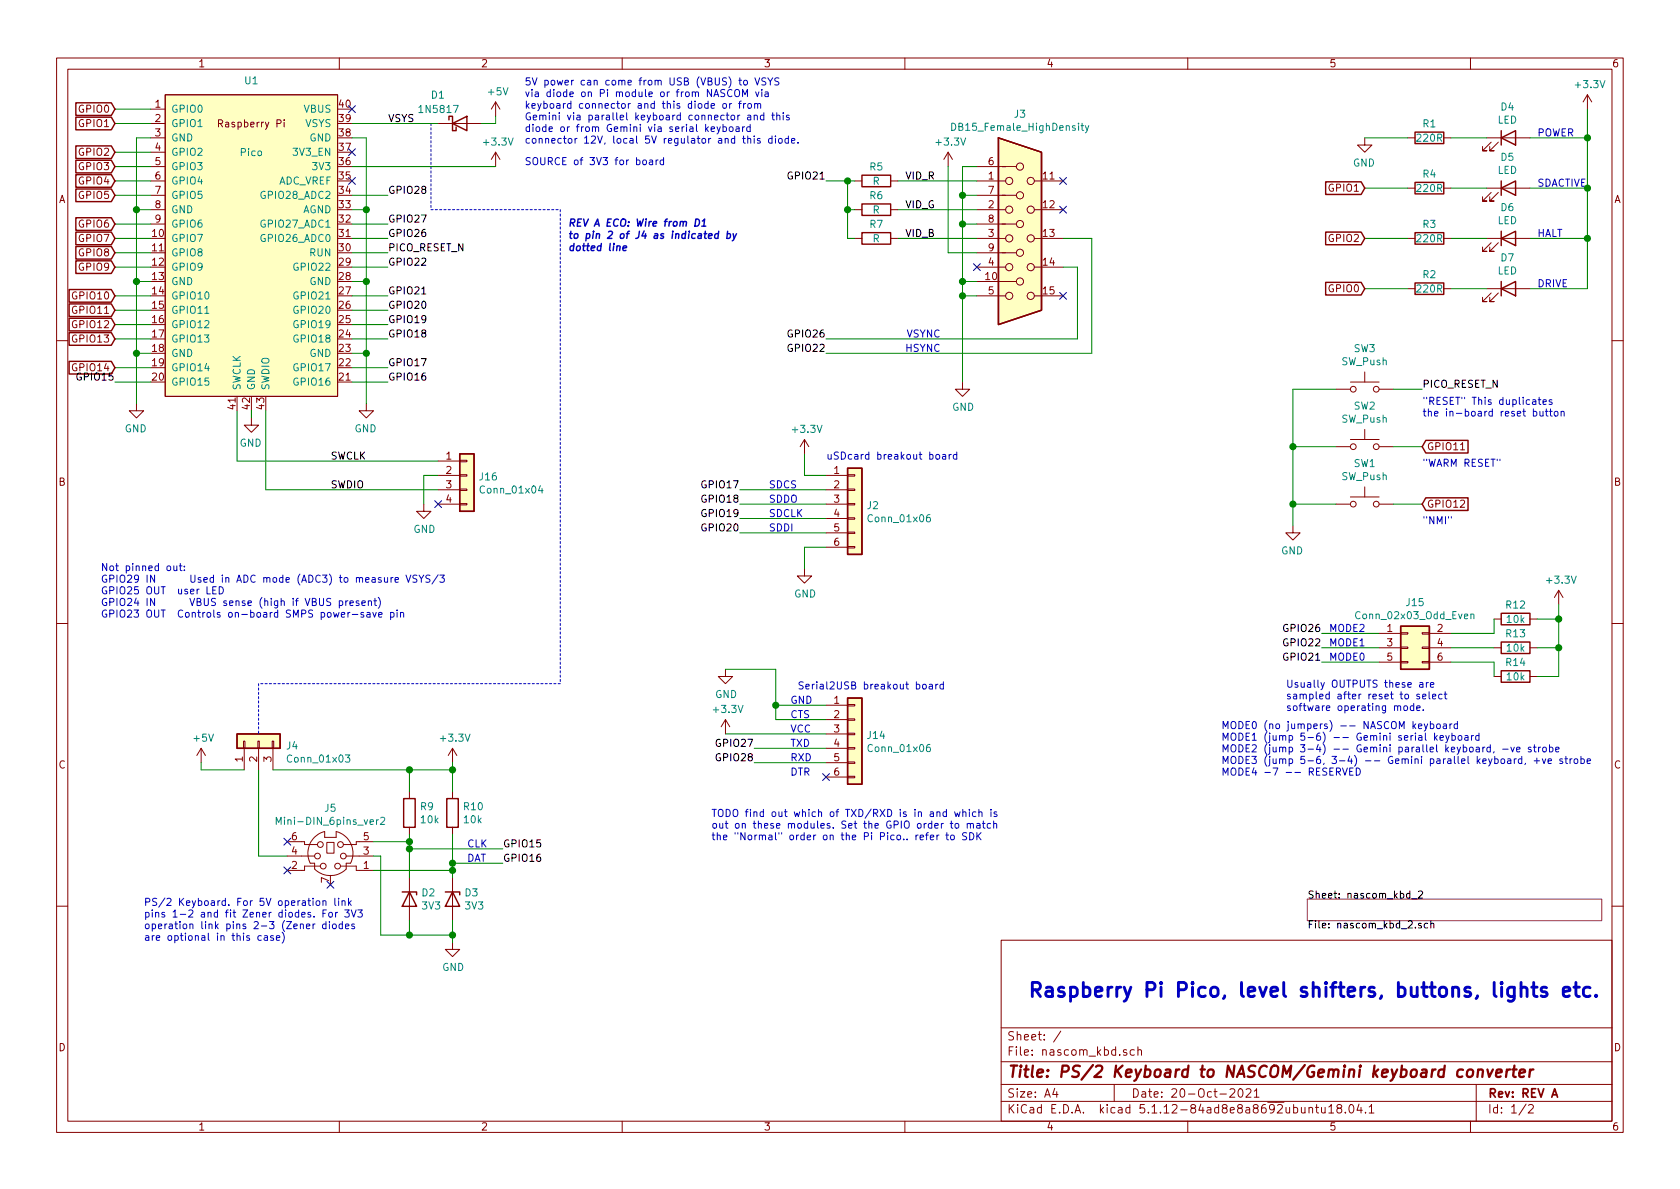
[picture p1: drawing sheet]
<svg xmlns="http://www.w3.org/2000/svg" width="297mm" height="210mm" viewBox="0 0 297 210" stroke-linecap="round" stroke-linejoin="round" font-family="sans-serif">
<g fill="none" stroke="#840000" stroke-width=".18">
<path d="M10 10.3h277v189.9h-277zM12 12.2h273v186.1h-273zM26.7 19.3h2.5M29.2 16.8h30.5v53.3h-30.5zM60 10.3v1.9M87.6 18l-.7 1.3M87.6 18v2.6M87.6 18l.8 1.3M110 10.3v1.9M160 10.3v1.9M210 10.3v1.9M260 10.3v1.9"/>
<path d="M280.7 16.8l-.8 1.2M280.7 16.8v2.5M280.7 16.8l.7 1.2M26.7 24.4h2.5M26.7 21.8h2.5M26.7 37.1h2.5M26.7 32h2.5M26.7 34.5h2.5M26.7 39.6h2.5M26.7 29.5h2.5M26.7 26.9h2.5M50.2 21.2v.1"/>
<path d="M50.2 21.6v.8M77.5 21.8h7.6M87.6 26.9v2.6M87.6 26.9l-.7 1.3M87.6 26.9l.8 1.3M151.1 37.1h1.3M151.1 32h1.3M157.5 37.1h1.2M157.5 32h1.2M167.6 26.9l-.7 1.3M167.6 26.9v2.6M167.6 26.9l.8 1.3"/>
<path d="M172.7 37.1h5.1M172.7 32h5.1M172.7 34.5h7M172.7 39.6h7M172.7 29.5h7M182.9 37.1h5.1M182.9 32h5.1M241.3 24.4v1.2h-1.3l1.3 1.3 1.3-1.3h-1.3M248.9 24.4h1.3M248.9 33.3h1.3M255.3 24.4h1.2M255.3 33.3h1.2"/>
<path d="M262.9 24.4h7.6M262.9 33.3h7.6M263.7 25.1l-1.6 1.6h.8h-.8v-.8M263.7 34l-1.6 1.6h.8h-.8v-.8M264.9 25.1l-1.5 1.6h.8h-.8v-.8M264.9 34l-1.5 1.6h.8h-.8v-.8M151.1 42.2h1.3M157.5 42.2h1.2M172.7 42.2h5.1M172.7 49.8h7M172.7 44.7h7M172.7 47.2h5.1"/>
<path d="M172.7 52.3h5.1M182.9 42.2h5.1M182.9 47.2h5.1M182.9 52.3h5.1M248.9 42.2h1.3M248.9 51h1.3M255.3 42.2h1.2M255.3 51h1.2M262.9 42.2h7.6M262.9 51h7.6M263.7 42.9l-1.6 1.5h.8h-.8v-.7M263.7 51.8l-1.6 1.5h.8h-.8v-.7"/>
<path d="M264.9 42.9l-1.5 1.5h.8h-.8v-.7M264.9 51.8l-1.5 1.5h.8h-.8v-.7M10 60.2h2M24.1 71.4v1.2h-1.2l1.2 1.3 1.3-1.3h-1.3M44.4 73.9v1.3h-1.2l1.2 1.2 1.3-1.2h-1.3M64.8 71.4v1.2h-1.3l1.3 1.3 1.2-1.3h-1.2M142.2 77.7l-.7 1.3M142.2 77.7v2.6M142.2 77.7l.8 1.3M170.2 67.6v1.2h1.2l-1.2 1.3-1.3-1.3h1.3M236.2 68.8h2.6M236.2 79h2.6"/>
<path d="M238.8 67.6h5M238.8 77.7h5M241.3 65.8v1.8M241.3 75.9v1.8M243.8 68.8h2.6M243.8 79h2.6M258.2 79.5h.8M285 60.2h2M74.9 89.1v1.3h1.3l-1.3 1.3-1.2-1.3h1.2M77.5 89.1h3.8M77.5 81.5h3.8M77.5 84.1h3.8"/>
<path d="M77.5 86.6h3.8M81.3 89h1.2v.3h-1.2zM81.3 86.5h1.2v.2h-1.2zM81.3 81.4h1.2v.3h-1.2zM81.3 83.9h1.2v.3h-1.2zM146 89.1h3.9M146 84.1h3.9M146 86.6h3.9M146 91.7h3.9M146 94.2h3.9M146 96.8h3.9M149.9 94.1h1.2v.3h-1.2z"/>
<path d="M149.9 96.6h1.2v.3h-1.2zM149.9 91.6h1.2v.2h-1.2zM149.9 86.5h1.2v.2h-1.2zM149.9 83.9h1.2v.3h-1.2zM149.9 89h1.2v.3h-1.2zM228.6 93v1.2h-1.3l1.3 1.3 1.3-1.3h-1.3M236.2 89.1h2.6M238.8 87.9h5M241.3 86.1v1.8M243.8 89.1h2.6M10 110.3h2M128.3 118.4v1.2h1.2l-1.2 1.3-1.3-1.3h1.3"/>
<path d="M142.2 100.6v1.2h1.3l-1.3 1.3-1.2-1.3h1.2M243.8 114.5h3.8M243.8 112h3.8M243.8 117.1h3.8M247.6 117h1.3v.2h-1.3zM247.6 111.9h1.3v.2h-1.3zM247.6 114.4h1.3v.3h-1.3zM251.5 117h1.2v.2h-1.2zM251.5 111.9h1.2v.2h-1.2zM251.5 114.4h1.2v.3h-1.2zM252.7 114.5h3.8M252.7 112h3.8"/>
<path d="M252.7 117.1h3.8M264.2 119.6h1.2M264.2 114.5h1.2M264.2 109.5h1.2M270.5 119.6h1.3M270.5 114.5h1.3M270.5 109.5h1.3M275.6 104.4l-.8 1.3M275.6 104.4v2.5M275.6 104.4l.8 1.3M285 110.3h2M35.6 132.3l-.8 1.3"/>
<path d="M35.6 132.3v2.6M35.6 132.3l.7 1.3M43.1 131.1h.2v1.2h-.2zM43.2 132.3v3.8M45.6 131.1h.2v1.2h-.2zM45.7 132.3v3.8M48.1 131.1h.3v1.2h-.3zM48.3 132.3v3.8M72.4 139.9v1.3M80 132.3l-.8 1.3M80 132.3v2.6M80 139.9v1.3"/>
<path d="M80 132.3l.8 1.3M128.3 127.2l-.8 1.3M128.3 127.2v2.6M128.3 127.2l.7 1.3M146 124.7h3.9M146 127.2h3.9M146 129.8h3.9M146 132.3h3.9M146 134.9h3.9M146 137.4h3.9M149.9 134.7h1.2v.3h-1.2zM149.9 137.3h1.2v.2h-1.2z"/>
<path d="M149.9 132.2h1.2v.3h-1.2zM149.9 127.1h1.2v.3h-1.2zM149.9 124.6h1.2v.2h-1.2zM149.9 129.7h1.2v.2h-1.2zM50.8 148.8h3v.5h2.3M50.8 151.4h4.8M56.6 153.2h-2.8v.7h-3M57.4 147a3.9 3.9 0 0 0-2.5 5.6h.7v1.1a3.9 3.9 0 0 0 5.6 0v-1.1h.8a4 4 0 0 0-2.6-5.6M57.4 147.1v1h2v-1M57.8 149h1.3v1.9h-1.3zM60.2 153.2h2.8v.7h3M61.2 151.4h4.8"/>
<path d="M66 148.8h-3v.5h-2.3M72.4 146.3v1.3M72.4 155.2v7.6M80 146.3v1.3M80 155.2v7.6M10 160.2h2M80 166.6v1.3h1.3l-1.3 1.3-1.3-1.3h1.3M177 166.3h108v32h-108zM285 160.2h2M60 198.3v1.9M110 198.3v1.9M160 198.3v1.9"/>
<path d="M177 194.8h108M177 191.8h108M177 187.8h108M177 181.8h108M186.5 192.5l-.4 1h1M186.8 193v1M187.6 182.3l-1.3 2M197 191.8v3M199.2 185.7l-.4-.1-.2 .2 .1 .2 .5 .2v.3h-.6M200.6 185.7l-.5-.1-.3 .3 .1 .6 .2 .1 .5-.1M201.2 185.7l.2-.1 .4 .1v.9M201.2 185.1v1.5"/>
<path d="M210 198.3v1.9M217.5 192.7l.2-.2h.4l.2 .5-.9 1h.9M219 192.7l.3-.2a.81 .81 0 0 1 .5 .6 .81 .81 0 0 1-.2 .8l-.2 .1a.79 .79 0 0 1-.4-1.3zM220.3 192.7l.2-.2h.4l.3 .5-.9 1h.9M221.8 193l.4-.5v1.5M221.8 194h.8M231.4 196l.2-.2 .4 .1 .1 .9M231.4 195.8v1M232.6 195.8h.5M232.8 195.3v1.3l.3 .2M233.7 195.8v.8a.37 .37 0 0 0 .6 .1M234.3 195.8v1"/>
<path d="M234.9 195.8l.5-.5v1.5M234.9 196.8h.9M236.7 196l-.3-.3 .1-.3a.48 .48 0 0 1 .7 .2l-.1 .3a.52 .52 0 0 0-.6 .2 .52 .52 0 0 0 0 .6l.4 .1 .3-.1a.48 .48 0 0 0-.1-.7h-.2M237.9 196.7v.1M238.7 195.5l.2-.2a.8 .8 0 0 1 .5 .8 .8 .8 0 0 1-.5 .7l-.2-.1-.2-.4zM240.3 195.2l-.4 1.1h1M240.6 195.8v1M241.4 196.7v.1M242.1 195.8l.4-.5v1.5M242.1 196.8h.8M260 198.3v1.9M261 191.8v6.5"/>
<path d="M269.8 195.2l-1.2 2M270.3 195.5l.2-.2h.3l.3 .5-.9 1h.9"/>
<circle cx="178.4" cy="32" r=".63"/>
<circle cx="178.4" cy="37.1" r=".63"/>
<circle cx="180.3" cy="39.6" r=".63"/>
<circle cx="180.3" cy="34.5" r=".63"/>
<circle cx="180.3" cy="29.5" r=".63"/>
<circle cx="182.2" cy="37.1" r=".63"/>
<circle cx="182.2" cy="32" r=".63"/>
<circle cx="178.4" cy="52.3" r=".63"/>
<circle cx="178.4" cy="42.2" r=".63"/>
<circle cx="178.4" cy="47.2" r=".63"/>
<circle cx="180.3" cy="49.8" r=".63"/>
<circle cx="180.3" cy="44.7" r=".63"/>
<circle cx="182.2" cy="47.2" r=".63"/>
<circle cx="182.2" cy="52.3" r=".63"/>
<circle cx="182.2" cy="42.2" r=".63"/>
<circle cx="239.3" cy="68.8" r=".51"/>
<circle cx="239.3" cy="79" r=".51"/>
<circle cx="243.3" cy="68.8" r=".51"/>
<circle cx="243.3" cy="79" r=".51"/>
<circle cx="239.3" cy="89.1" r=".51"/>
<circle cx="243.3" cy="89.1" r=".51"/>
<circle cx="56.1" cy="151.4" r=".51"/>
<circle cx="56.6" cy="149.3" r=".51"/>
<circle cx="57.2" cy="153.2" r=".51"/>
<circle cx="59.7" cy="153.2" r=".51"/>
<circle cx="60.2" cy="149.3" r=".51"/>
<circle cx="60.7" cy="151.4" r=".51"/>
</g>
<path d="M274.4 194l.5-1.5 .5 1.5M274.5 193.6h.7" fill="none" stroke="#840000" stroke-width=".3"/>
<path d="M259.6 189.2a.54 .54 0 0 1 .9 .3l-.1 .6a.56 .56 0 0 1-.5 .4 .56 .56 0 0 1-.6-.4l.1-.6zM261.3 189.3a.52 .52 0 0 1 .9 .1l-.1 1M261.4 189.1l-.2 1.3M263 189.1l.3 1.3 .7-1.3M264.5 189.8l1-.2v-.4l-.6-.1-.3 .3v.9l.1 .1 .6-.1M266.4 189.1l-.1 1.3M267 189.1a.54 .54 0 0 0-.6 .4M267.4 189.1h.7M267.8 188.4l-.3 1.8 .1 .1 .4 .1M268.7 189.8l.9-.2v-.4h-.8l-.2 1 .3 .2 .5-.1M270.5 189.1l-.1 1.3M271.1 189.1a.5 .5 0 0 0-.6 .4" fill="none" stroke="#840000" stroke-width=".41"/>
<path d="M231.1 159h52.1v3.8h-52.1z" fill="none" stroke="#840084" stroke-width=".18"/>
<path d="M74.6 52h.7M249.3 158h-.4l-.2 .2 .1 .6h.5M249.3 157.6v1.2M249.6 158.9h.9M250.8 157.7l.5-.1 .2 .3-.8 .9h.8M251.3 163.3h-.3l-.2 .1 .1 .2 .4 .1v.4h-.5M252.4 163.3h-.3l-.3 .2 .1 .6h.5M253 163.4l.2-.1h.3v.8M253 162.8v1.3" fill="none" stroke="#000" stroke-width=".18"/>
<g fill="none" stroke="#840000" stroke-width=".25">
<path d="M13.4 18.2h6.3l.6 1.1-.6 1.1h-6.3zM13.4 25.8h6.3l.6 1.1-.6 1.1h-6.3zM13.4 28.3h6.3l.6 1.2-.6 1.1h-6.3zM13.4 30.9h6.3l.6 1.1-.6 1.1h-6.3zM13.4 20.7h6.3l.6 1.1-.6 1.2h-6.3zM13.4 38.5h6.3l.6 1.1-.6 1.1h-6.3zM13.4 33.4h6.3l.6 1.1-.6 1.2h-6.3zM79.4 21.2v-.6h.6v2.5h.6v-.6M80 21.8l2.5-1.2v2.5zM152.4 36.1h5.1v2h-5.1zM152.4 31h5.1v2h-5.1zM176.5 24.4l7.6 2.5v28l-7.6 2.5z"/>
<path d="M234.4 32.2h6.3l.6 1.1-.6 1.1h-6.3zM250.2 23.4h5.1v2h-5.1zM250.2 32.3h5.1v2h-5.1zM265.4 24.4l2.6-1.3v2.5zM265.4 33.3l2.6-1.3v2.5zM265.4 23.1v2.5M265.4 32v2.5M12.2 58.8h7.5l.6 1.1-.6 1.2h-7.5zM12.2 51.2h7.5l.6 1.1-.6 1.1h-7.5zM12.2 53.7h7.5l.6 1.2-.6 1.1h-7.5zM12.2 56.3h7.5l.6 1.1-.6 1.1h-7.5zM13.4 43.6h6.3l.6 1.1-.6 1.1h-6.3z"/>
<path d="M13.4 46.1h6.3l.6 1.1-.6 1.2h-6.3zM13.4 41h6.3l.6 1.2-.6 1.1h-6.3zM152.4 41.1h5.1v2.1h-5.1zM234.4 41h6.3l.6 1.2-.6 1.1h-6.3zM234.4 49.9h6.3l.6 1.1-.6 1.2h-6.3zM250.2 50h5.1v2.1h-5.1zM250.2 41.1h5.1v2.1h-5.1zM265.4 42.2l2.6-1.3v2.5zM265.4 51l2.6-1.2v2.5zM265.4 40.9v2.5M265.4 49.8v2.5M12.2 63.9h7.5l.6 1.1-.6 1.1h-7.5z"/>
<path d="M252.1 77.9h7.5v2.2h-7.5l-.6-1.1zM81.3 80.3h2.5v10.1h-2.5zM149.9 82.8h2.5v15.2h-2.5zM252.1 88h7.5v2.3h-7.5l-.6-1.2zM247.6 110.7h5.1v7.7h-5.1zM265.4 118.6h5.1v2h-5.1zM265.4 113.5h5.1v2.1h-5.1zM265.4 108.5h5.1v2h-5.1zM41.9 129.8h7.6v2.5h-7.6zM149.9 123.4h2.5v15.3h-2.5zM71.1 157.7h2.6v.5M71.4 141.2h2v5.1h-2z"/>
<path d="M72.4 157.7l1.3 2.6h-2.6zM78.7 157.7h2.6v.5M79 141.2h2v5.1h-2zM80 157.7l1.3 2.6h-2.6z"/>
</g>
<g fill="#ffffc2" stroke="#ffffc2" stroke-width=".18">
<path d="M149.9 123.4h2.5v15.3h-2.5z"/>
<path d="M81.3 80.3h2.5v10.1h-2.5z"/>
<path d="M176.5 24.4l7.6 2.5v28l-7.6 2.5z"/>
<path d="M29.2 16.8h30.5v53.3h-30.5z"/>
<path d="M149.9 82.8h2.5v15.2h-2.5z"/>
<path d="M247.6 110.7h5.1v7.7h-5.1z"/>
<path d="M41.9 129.8h7.6v2.5h-7.6z"/>
</g>
<g fill="none" stroke="#008484" stroke-width=".18">
<path d="M168.3 21.8a.64 .64 0 0 1 .7 .6 .64 .64 0 0 1-.7 .7zM191.1 22.2h.5M191.3 21.8v1.1l.3 .2M191.9 22.2l.3 .9M192.5 22.2l-.4 1.2-.2 .1M36.2 55.4h.7M95.5 85.9l-.3 .9h.8M95.8 86.4v.8M164.4 91l-.4 .1a.87 .87 0 0 0 0 1.2l.5-.2v-.5l-.5-.1-.2 .2M260.1 108.7l.1-.1h.4v.8M260.1 108.6v.8M61.1 133.5h.7l-.4 .5 .4 .1-.1 .6-.4 .1-.2-.2"/>
<path d="M164.4 131.6l-.4 .1a.87 .87 0 0 0 0 1.2l.5-.1v-.5l-.5-.2-.2 .3M48.8 145.8v-1.3l.5 .9 .4-.9v1.3M66.9 145l-.3 .2M67.3 144.6l.5-.1 .2 .4v.2l-.8 .7h.8"/>
</g>
<path d="M76.2 21.8v15.3M76.2 37.1h22.9M99.1 37.1v83.8M45.7 120.9v8.9M99.1 120.9h-53.4" fill="none" stroke="#0000c2" stroke-width=".18" stroke-dasharray=".4 .4"/>
<g fill="none" stroke="#008400" stroke-width=".18">
<path d="M20.3 19.3h6.4M280.7 19.3v31.7h-10.2M20.3 34.5h6.4M20.3 32h6.4M20.3 29.5h6.4M20.3 21.8h6.4M20.3 26.9h6.4M20.3 39.6h6.4M24.1 37.1h2.6M26.7 24.4h-2.6v47M62.2 34.5h6.4M62.2 29.5h25.4"/>
<path d="M62.2 21.8h15.3M62.2 39.6h6.4M62.2 24.4h2.6v47M62.2 37.1h2.6M87.6 20.6v1.2h-2.5M146 32h5.1M149.9 32v10.2h1.2M149.9 37.1h1.2M158.7 32h14M158.7 37.1h14M167.6 29.5v15.2h5.1M170.2 34.5h2.5"/>
<path d="M170.2 39.6h2.5M172.7 29.5h-2.5v38.1M241.3 24.4h7.6M241.3 33.3h7.6M256.5 24.4h6.4M256.5 33.3h6.4M270.5 24.4h10.2M270.5 33.3h10.2M20.3 42.2h6.4M20.3 52.3h6.4M20.3 59.9h6.4M20.3 57.4h6.4"/>
<path d="M20.3 54.9h6.4M20.3 47.2h6.4M20.3 44.7h6.4M24.1 49.8h2.6M62.2 42.2h6.4M62.2 52.3h6.4M62.2 49.8h2.6M62.2 59.9h6.4M62.2 57.4h6.4M62.2 54.9h6.4M62.2 47.2h6.4M62.2 44.7h6.4"/>
<path d="M158.7 42.2h14M170.2 52.3h2.5M170.2 49.8h2.5M188 42.2h5v20.3h-47M188 47.2h2.5v12.7h-44.5M241.3 42.2h7.6M241.3 51h7.6M256.5 42.2h6.4M256.5 51h6.4M270.5 42.2h10.2M20.3 67.6h6.4M20.3 65h6.4"/>
<path d="M24.1 62.5h2.6M41.9 72.6v8.9h35.6M44.4 72.6v1.3M47 72.6v14h30.5M62.2 67.6h6.4M62.2 65h6.4M62.2 62.5h2.6M228.6 79h7.6M236.2 68.8h-7.6v24.2M246.4 79h5.1M246.4 68.8h5.1M77.5 84.1h-2.6v5"/>
<path d="M130.8 94.2h15.2M130.8 86.6h15.2M130.8 91.7h15.2M130.8 89.1h15.2M142.2 80.3v3.8h3.8M146 96.8h-3.8v3.8M228.6 89.1h7.6M246.4 89.1h5.1M128.3 118.4h8.9v8.8h8.8M233.7 114.5h10.1M233.7 112h10.1M233.7 117.1h10.1"/>
<path d="M256.5 114.5h7.7M256.5 117.1h7.7v2.5M264.2 109.5v2.5h-7.7M271.8 114.5h3.8M271.8 109.5h3.8M275.6 106.9v12.7h-3.8M35.6 134.9v1.2h7.6M45.7 136.1v15.3h5.1M48.3 136.1h31.7M72.4 136.1v3.8M80 134.9v5M128.3 129.8h17.7"/>
<path d="M133.3 132.3h12.7M133.3 134.9h12.7M137.2 124.7h8.8M66 148.8h6.4M66 151.4h1.3v13.9h12.7M66 153.9h14M72.4 150.1h16.5M72.4 147.6v7.6M80 147.6v7.6M80 152.6h8.9M72.4 162.8v2.5M80 162.8v3.8"/>
</g>
<path d="M123 38.7a.65 .65 0 0 1 .7 .8 .65 .65 0 0 1-.8 .5zM124.1 40h.7M124.2 39.1l.4-.4-.2 1.3M110.2 43.9l.6-.1-.1-.3h-.4l-.2 .6 .2 .2h.4M125.3 41.7l.6-.1v-.2h-.5l-.2 .6 .2 .2 .4-.1M127 41.4l-.3-.1-.3 .2v.6h.5M127.1 40.9l-.2 1.3M128.6 41.4h.5v.5l-.2 .3-.4-.1M128.7 40.9l-.2 1.3M129.6 41.3l.2 .9M130.2 41.3l-.5 1.2-.2 .1" fill="none" stroke="#0000c2" stroke-width=".25"/>
<g fill="none" stroke="#0000c2" stroke-width=".18">
<path d="M127.8 18.4l.2-.1 .3 .1 .1 .1-.1 .6h-.3l-.2-.1zM129 18.3v.8M129.4 18.3l-.3 .1-.1 .1M129.4 15.9a.6 .6 0 0 0-.8 .5 .6 .6 0 0 0 .6 .7l.2-.1M130 16l.2-.2a.45 .45 0 0 1 .6 .5v.4l-.2 .3h-.5a.92 .92 0 0 1-.1-1zM130.6 18.3h.5M130.6 14.2h.5M130.8 13.8v1.1l.3 .1M131.1 17.9l-.3 .2v1M131.3 17.1v-1.3l.4 .9 .5-.9v1.3M131.5 18.3v.8M131.6 14.2h.3l.3 .2-.2 .6h-.3l-.2-.2z"/>
<path d="M131.9 18.3l-.4 .2M132.3 18.4l.3-.1 .3 .2v.4l-.3 .2h-.3l-.1-.2zM133.4 18.4l.2-.1 .3 .1 .1 .7M133.4 18.3v.8M133.5 13.8l.4 1.2 .4-1.2M133.6 16.3l.3 .8 .3-.8M134 18.5l.1-.2 .3 .1 .1 .7M134.7 15.8v.1M134.7 16.3v.8M135.1 19.9v1.3M135.3 16.3h.5v.8M135.4 13.8h-.5l-.2 .1 .1 .4 .6 .2v.3l-.2 .2h-.5"/>
<path d="M135.8 13.8l.4 .6 .4-.6M135.8 16.6h-.4l-.2 .2 .1 .2h.5M136.2 14.4v.6M136.6 19.9v1.1l.3 .2M137.3 19.9v1.3M137.7 13.8h-.5l-.2 .1v.3l.6 .3 .1 .3-.2 .2h-.5M138.5 19.9v.2M113.7 28.4l.2-.1 .3 .1 .1 .5-.1 .2h-.3l-.2-.1zM114.9 28.3h.4l.1 .8M115.4 28.6h-.4l-.2 .2 .2 .3h.4M116 28.3v.8M116.4 28.3l-.4 .2"/>
<path d="M117.3 28.3h-.3l-.3 .2 .1 .6h.5M117.3 27.9v1.2M124.9 22.8l.3 .5M125.2 22.4l-.4 .5M125.7 22.8l.6-.1v-.2l-.4-.1-.2 .2 .1 .6h.5M126.8 22.4l.3 .9M127.4 22.4l-.5 1.2-.1 .1M127.8 22.5l.4-.1 .2 .3-.1 .5h-.5M127.8 22v1.3M129.1 22.5l.3-.1 .2 .3-.1 .5-.3 .1-.3-.3zM130.1 22.5h.5l.1 .8M130.7 22.7l-.4 .1-.2 .2v.2h.6"/>
<path d="M130.8 20.4l-.3 .2M131.3 22.4v.9M131.3 24.5h.5M131.5 24v1.1l.3 .2M131.6 22.4l-.3 .3M132.2 20.4h.5v.8M132.2 24.6l.2-.1h.3v.8M132.2 24v1.3M132.6 22.5l-.3-.1-.3 .3 .2 .5h.4M132.6 22v1.3M132.7 20.7h-.4l-.1 .2v.3h.5M133.3 20.5l.2-.1h.3l.1 .8"/>
<path d="M133.3 24v.2M133.3 20.4v.8M133.3 24.5v.8M134.4 24.5h-.3l-.2 .2 .1 .1 .4 .2v.3h-.5M135.1 20.4h-.4l-.3 .2 .2 .6h.5M136.4 20.4h.5M136.5 24.5h-.4l-.2 .2 .1 .6h.5M136.5 24v1.3M137.1 24v.2M137.1 24.5v.8M137.3 20.5l.2-.1h.3l.1 .8M137.8 24.5h.3l.2 .1-.1 .7h-.3l-.3-.2z"/>
<path d="M138.5 20.4v.8M139.4 24.5h-.4l-.2 .2 .1 .6h.5M139.4 24v1.3M139.5 20.4h-.3l-.2 .1 .1 .2 .4 .1v.4h-.5M140 24.9l.5-.1v-.3h-.4l-.1 .2v.6h.5M141.1 25.2v.1M169.2 79.9v1.3M271 70.7h.5l.1 .8M271.1 72.8l.4-.1 .2 .3-.1 .5h-.5M271.6 71h-.5l-.2 .2 .1 .3h.6M272 70.7h.4M272.1 70.3v1l.3 .2"/>
<path d="M272.3 72.7v.8l.3 .1 .2-.1M272.8 71.1l.6-.1v-.3h-.4l-.2 .2 .1 .6h.5M272.8 72.7v.9M273.2 72.7h.5M273.4 72.3v1.1l.3 .2M274 72.7h.4M274.1 72.3v1.1l.3 .2M274.4 70.7h-.3l-.2 .2 .1 .1 .4 .2v.3h-.5M274.9 72.8l.3-.1 .2 .2v.6l-.3 .1-.3-.3zM276 72.9l.2-.2 .3 .1 .1 .8M276 72.7v.9M31.9 99.6v1.1l.3 .2"/>
<path d="M165.6 80.4h.3l.2 .2-.1 .5-.3 .1-.2-.2zM166.7 80.4h.5v.8M167.2 80.7h-.4l-.2 .2 .1 .2h.5M167.8 80.4v.8M168.2 80.4l-.4 .2M169.2 80.4h-.4l-.2 .2 .1 .5h.5M256.6 91.4v.2M265.2 81.2v.3M27.3 101.7v1.3l-.7-1.3v1.3M27.3 105.8v1.3l-.7-1.3v1.3M30.7 100.1l.1 .8h.3l.2-.1M31.3 100.1v.8"/>
<path d="M31.7 100.1h.5M32.6 100.8v.1M32.6 100.1v.1M37.6 104.4h.4M38.2 103.8h-.6v1.2h.6M38.8 103.8a.64 .64 0 0 1 .7 .6 .64 .64 0 0 1-.7 .6zM58.5 105.9l-.5-.1-.2 .1v.4l.6 .2 .1 .4-.3 .2-.4-.1M60 106.3l.4-.1 .2 .3-.1 .5h-.5M60 106.2v1.3M61.1 106.2v.9M61.5 106.2l-.4 .3M61.9 106.6l.6-.1-.1-.2-.3-.1-.2 .2v.6h.5"/>
<path d="M62.3 108.7h1M63.4 106.3l-.3-.1-.1 .2v.2l.4 .1v.3h-.4M64 106.6l.6-.1-.1-.2-.3-.1-.2 .2 .1 .6h.4M64.3 108.4l-.3-.1-.2 .2 .1 .2 .4 .1v.3h-.5M64.9 108.4h.5v.7M65.1 106.4l.2-.2 .3 .1 .1 .8M65.1 106.2v.9M65.4 108.6l-.4 .1-.2 .1 .1 .3h.5M65.9 108.3l.3 .8 .3-.8M66.1 106.2h.5M66.3 105.8v1.1l.3 .2M66.9 105.6a1.4 1.4 0 0 1 0 2"/>
<path d="M67 108.7l.6-.1-.1-.2-.4-.1-.1 .2v.6h.5M68 102.1v.8l.4 .1 .1-.2M68.5 102.1v.9M69.1 108.4l.3-.1 .3 .2-.2 .6h-.4M69.1 108.3v1.3M69.1 102.1v.9M69.5 102.1l-.3 .1-.1 .2M69.8 102.5l.7-.1-.1-.2-.4-.1-.2 .2 .1 .6h.5M70.2 107.9v.1M70.2 108.3v.8M70.8 108.4l.2-.1 .3 .1 .1 .7M70.8 108.3v.8"/>
<path d="M71.8 101.7l.4 1.3 .4-1.3M73.7 101.8l-.5-.1-.1 .1v.4l.5 .2 .1 .3-.2 .3-.5-.1M74.1 101.7l.4 .7 .4-.7M74.5 102.4v.6M76 101.8l-.5-.1-.2 .2 .1 .4 .6 .2v.3l-.2 .2-.5-.1M77.5 101.6l-1.1 1.7M77.8 101.7h.8l-.5 .5 .4 .1v.5l-.2 .2-.5-.2M163.2 121.1l.3-.1 .3 .2-.1 .6h-.4l-.1-.1zM164.3 121.1h.5l.1 .7M164.9 121.3l-.5 .1-.1 .1v.3h.6M165.5 121v.8M165.8 121l-.3 .2"/>
<path d="M166.8 121.1l-.4-.1-.2 .2 .1 .6h.5M166.8 120.6v1.2M236.3 136.5l.7-.1v-.5l-.2-.1h-.5v1.3M236.6 136.5l.4 .6M237.4 135.8l.4 1.3 .4-1.3M238.6 136.4h.5M239.2 135.8h-.6v1.3h.6M239.8 135.8a.64 .64 0 0 1 .7 .6 .64 .64 0 0 1-.7 .7zM248.3 124.9l.3-.1 .3 .2-.2 .6h-.3l-.1-.1zM250 124.9l-.4-.1-.2 .2 .1 .6h.5M250 124.4v1.2M250.5 125.2l.6-.1-.1-.2-.3-.1-.2 .2v.6h.5"/>
<path d="M250.8 128.4l.6-.1-.1-.2-.3-.1-.2 .2 .1 .6h.4M251 122.8h-.3l-.2 .1v.2l.5 .1v.3h-.5M251 120.7h.5l.1 .8M251.5 123.2l.6-.1v-.3h-.4l-.2 .1 .1 .6h.5M251.6 121l-.4 .1-.2 .1v.3h.6M251.6 125.5v.1M251.8 128l.3 .8M252 129.6v1.1l.2 .2M252.2 120.7v.8M252.4 128l-.4 1.2-.2 .1M252.6 120.7h-.3l-.1 .2M252.7 122.3v1.1l.2 .2"/>
<path d="M252.9 121.1l.6-.1v-.3h-.4l-.2 .2 .1 .6h.5M252.9 128.1l.4-.1 .2 .2-.1 .6h-.5M252.9 127.6v1.2M253.3 123.2l.6-.1-.1-.3h-.3l-.2 .1v.6h.5M253.6 129.6v1.3M253.8 130.4l.3 .5M254.1 128.1l.3-.1 .2 .1v.7h-.3l-.3-.2zM254.1 130.1l-.5 .5M254.6 130.5l.6-.1-.1-.3h-.3l-.2 .1 .1 .7h.4M255 122.8h-.4l-.2 .2 .1 .5h.5M255.2 128.1h.5l.1 .7M255.3 122.8h.5"/>
<path d="M255.5 122.3v1.1l.3 .2M255.6 130.1l.3 .8M255.8 128.3l-.5 .1-.2 .1 .1 .3h.6M256.2 130.1l-.4 1.1-.2 .1M256.4 128v.8M256.7 128l-.3 .2M256.7 130.1h.4l.2 .2-.1 .6h-.5M256.7 129.6v1.3M257.7 128.1l-.4-.1-.2 .2 .1 .6h.5M257.7 127.6v1.2M257.9 130.1h.3l.2 .1v.7h-.3l-.3-.2zM259 130.1h.5l.1 .8"/>
<path d="M259.6 130.4h-.4l-.2 .2v.3h.6M260.2 130.1v.8M260.5 130.1l-.3 .2M261.5 130.1h-.4l-.2 .2 .1 .6h.5M261.5 129.6v1.3M262.2 132.1v.9M262.5 132.1l-.2 .1-.1 .2M263.5 132.2l-.4-.1-.2 .3 .1 .5h.5M263.5 131.7v1.3M264.2 132.9l-.2 .2M265.4 134.3l.2-.1 .4 .1v.5l-.1 .2h-.3l-.2-.1zM265.7 132.5h.9"/>
<path d="M266.6 134.2h.5v.8M267.1 132.1l.3 .9 .3-.9M267.1 134.5h-.4l-.2 .2 .1 .3h.5M267.7 134.2v.8M268.1 134.2h-.3l-.1 .2M268.1 132.5l.7-.1-.1-.2-.4-.1-.2 .2 .1 .6h.5M269.1 134.2h-.4l-.2 .2 .1 .6h.5M269.1 133.8v1.2M269.7 135l-.1 .2M270.7 132.2l-.3-.1-.2 .2 .1 .2 .4 .1v.3h-.5M271.1 132.1h.5M271.2 134.5h1"/>
<path d="M271.3 131.7v1.1l.3 .2M271.7 134.1v.9M272 132.1v.9M272.4 132.1l-.3 .1-.1 .2M272.7 134.2l.3 .8 .3-.8M272.9 132.2l.3-.1 .2 .2-.1 .6-.3 .1-.3-.3zM273.7 134.6l.6-.1v-.3h-.4l-.2 .2 .1 .6h.5M274 132.2l.3-.1 .3 .3-.2 .5h-.4M274 131.7v1.3M275.1 132.5l.6-.1-.1-.2-.4-.1-.1 .2v.6h.5M276.3 134.2h-.4l-.1 .2v.1l.5 .2v.3h-.5M276.7 134.2h.5"/>
<path d="M276.9 133.8v1l.3 .2M277.6 134.2v.8M278 134.2h-.3l-.1 .2M278.4 134.2h.3l.2 .1v.7h-.3l-.3-.2zM279.5 134.2h.4l.2 .2-.1 .6h-.5M279.5 133.8v1.2M280.6 134.6l.6-.1v-.3h-.4l-.2 .2 .1 .6h.5M55.3 158.8v.2M55.3 159.3v.8M56 159.3h.3l.2 .1-.1 .7h-.3l-.2-.2zM57.1 159.4l.2-.1h.3v.8M57.1 159.3v.8"/>
<path d="M59.2 158.8v1.1l.2 .2M59.9 158.8v.2M59.9 159.3v.8M60.5 159.4l.2-.1h.3v.8M60.5 159.3v.8M61.6 158.8v1.3M61.7 159.6l.4 .5M62.1 159.3l-.5 .5M163.7 147.7h.4M164.1 147.2l-.3 .2v1.1M164.5 148.1l.6-.1-.1-.3h-.3l-.2 .1 .1 .7h.4M165.7 147.7v.8"/>
<path d="M166 147.7h-.2l-.1 .2M166.8 145.6l-.3 .1-.1 .1M167.2 147.7h.5M167.3 143.6h-.3l-.3 .2 .2 .5h.4M167.3 143.1v1.3M167.4 147.2v1.1l.3 .2M168 145.6h.5M168.1 147.8l.2-.1 .4 .1v.5l-.1 .2h-.3l-.2-.1zM168.2 145.2v1.1l.3 .2M168.8 143.6l.2 .8 .3-.6 .2 .6 .2-.8M168.9 145.7l.2-.1 .4 .1v.5l-.1 .2-.3 .1-.2-.2zM170.2 143.7l.2-.1h.3l.1 .8"/>
<path d="M170.2 143.1v1.3M170.9 147.3l-.5-.1-.1 .2-.1 .2 .1 .2 .5 .2 .1 .3-.2 .2h-.5M171 145.7l.2-.1 .3 .1 .1 .8M171 145.6v.9M171.4 143.1v.2M171.4 143.6v.8M171.4 147.2a.64 .64 0 0 1 .8 .7 .64 .64 0 0 1-.8 .6zM171.6 145.8l.2-.2 .3 .1v.8M172.5 143.6h-.3l-.3 .2 .2 .5h.4M172.7 145.7h.5l.1 .8M172.7 147.2v1.3M172.9 147.8l.6 .7"/>
<path d="M173.1 143.7l.2-.1h.3v.8M173.1 143.1v1.3M173.3 145.9l-.5 .1-.1 .1v.3h.6M173.5 147.2l-.8 .8M173.7 145.6h.5M173.9 145.2v1.1l.3 .2M175.1 145.7l-.3-.1-.3 .2 .2 .6h.4M175.2 143.1v.2M175.2 143.6v.8M175.7 145.7l.2-.1 .3 .1v.8M175.7 145.2v1.3M176.2 143.6h-.3l-.2 .1 .1 .2 .4 .1v.3h-.5"/>
<path d="M46.2 165.5l-.4-.1-.2 .3 .1 .5h.5M46.8 165.5h.4l.1 .8M47.3 165.8h-.4l-.2 .2 .2 .3 .4-.1M48.3 165.5l-.3-.1-.2 .2 .1 .2 .4 .1v.3h-.5M48.9 165.9l.6-.1-.1-.3-.4-.1-.1 .2v.6h.5M49.9 164.8a1.4 1.4 0 0 1 0 2M54.2 163.8l.6-.1-.1-.3h-.3l-.2 .2 .1 .6h.4M55.3 163.4v.8M55.7 163.4h-.3l-.1 .2M57.1 161.5h.4M57.6 163.4h-.3l-.3 .2 .1 .6h.5M57.6 163v1.2"/>
<path d="M57.7 160.9h-.6v1.3M58.2 161.4l.3-.1 .2 .2v.6l-.3 .1-.3-.3zM58.2 163v.1M58.2 163.4v.8M58.9 163.4h.3l.3 .2-.2 .6h-.3l-.2-.2zM59.3 161.3v.9M59.7 161.3l-.4 .3M60.5 163.4h-.3l-.3 .2 .1 .6h.5M60.5 163v1.2M61 160.9h.7l-.4 .5 .4 .1v.5l-.2 .2-.5-.2M61.1 163.8l.6-.1-.1-.3h-.3l-.2 .2v.6h.5M62.1 160.9l.4 1.3 .5-1.3"/>
<path d="M62.7 163.4h-.3l-.2 .2v.1l.5 .2v.3h-.5M63.3 160.9h.8l-.5 .5 .4 .1 .1 .4-.3 .3-.5-.2"/>
</g>
<path d="M268.9 174.8a.62 .62 0 0 1 1.1 .1v1.3M268.9 173.7v2.5M270.8 174.6h1M271.2 173.7v2.2l.1 .2 .5 .1M273.4 174.7l-.6-.1-.2 .1-.1 .2 .1 .4 .8 .2 .2 .2-.2 .4-.2 .1-.7-.1M276.4 175.4l1.2-.2-.1-.5-.7-.1-.3 .1-.1 .2 .1 1.2 .3 .1 .7-.1M278.3 174.6h.9M278.6 173.7v2.2l.2 .2 .4 .1M281.1 174.7a.82 .82 0 0 0-1 .1l-.1 .2 .1 1 .3 .2 .7-.1M282.2 176l.1 .1-.1 .1-.1-.1 .1-.1v.2" fill="none" stroke="#0000c2" stroke-width=".51"/>
<g fill="#008400" stroke="#008400" stroke-width=".25">
<circle cx="228.6" cy="89.1" r=".51"/>
<circle cx="170.2" cy="34.5" r=".51"/>
<circle cx="280.7" cy="24.4" r=".51"/>
<circle cx="149.9" cy="37.1" r=".51"/>
<circle cx="149.9" cy="32" r=".51"/>
<circle cx="170.2" cy="49.8" r=".51"/>
<circle cx="170.2" cy="52.3" r=".51"/>
<circle cx="170.2" cy="39.6" r=".51"/>
<circle cx="72.4" cy="150.1" r=".51"/>
<circle cx="24.1" cy="62.5" r=".51"/>
<circle cx="80" cy="153.9" r=".51"/>
<circle cx="64.8" cy="37.1" r=".51"/>
<circle cx="24.1" cy="37.1" r=".51"/>
<circle cx="24.1" cy="49.8" r=".51"/>
<circle cx="72.4" cy="136.1" r=".51"/>
<circle cx="80" cy="152.6" r=".51"/>
<circle cx="80" cy="136.1" r=".51"/>
<circle cx="64.8" cy="49.8" r=".51"/>
<circle cx="228.6" cy="79" r=".51"/>
<circle cx="72.4" cy="148.8" r=".51"/>
<circle cx="80" cy="165.3" r=".51"/>
<circle cx="275.6" cy="109.5" r=".51"/>
<circle cx="72.4" cy="165.3" r=".51"/>
<circle cx="275.6" cy="114.5" r=".51"/>
<circle cx="137.2" cy="124.7" r=".51"/>
<circle cx="280.7" cy="42.2" r=".51"/>
<circle cx="280.7" cy="33.3" r=".51"/>
<circle cx="64.8" cy="62.5" r=".51"/>
</g>
<g fill="none" stroke="#000084" stroke-width=".18">
<path d="M61.6 18.7l1.2 1.2M62.8 18.7l-1.2 1.2M61.6 31.4l1.2 1.2M61.6 26.3l1.2 1.2M62.8 31.4l-1.2 1.2M62.8 26.3l-1.2 1.2M187.4 31.4l1.2 1.2M187.4 36.5l1.2 1.2M188.6 31.4l-1.2 1.2M188.6 36.5l-1.2 1.2M172.1 46.6l1.2 1.2M173.3 46.6l-1.2 1.2"/>
<path d="M187.4 51.7l1.2 1.2M188.6 51.7l-1.2 1.2M76.9 88.5l1.2 1.3M78.1 88.5l-1.2 1.3M145.4 136.8l1.3 1.2M146.7 136.8l-1.3 1.2M50.2 148.2l1.2 1.2M50.2 153.3l1.2 1.2M51.4 153.3l-1.2 1.2M51.4 148.2l-1.2 1.2M57.8 155.8l1.2 1.3M59 155.8l-1.2 1.3"/>
</g>
<text font-size="3.5" fill="#0000c2" x="181.6" y="176.3">Raspberry Pi Pico, level shifters, buttons, lights etc.</text>
<text font-size="2.8" fill="#840000" x="178" y="190.5">Title: PS/2 Keyboard to NASCOM/Gemini keyboard converter</text>
<g font-size="2.1" fill="#840000">
<text x="178" y="184">Sheet: /</text>
<text x="178" y="186.7">File: nascom_kbd.sch</text>
<text x="178" y="196.9">KiCad E.D.A. kicad 5.1.12-84ad8e8a8692ubuntu18.04.1</text>
<text x="178" y="194.1">Size: A4</text>
<text x="200" y="194.1">Date: 20-Oct-2021</text>
<text x="263" y="194.1">Rev: REV A</text>
<text x="263" y="196.9">Id: 1/2</text>
</g>
<g font-size="1.8" fill="#840000">
<text x="35" y="11.9">1</text>
<text x="85" y="11.9">2</text>
<text x="135" y="11.9">3</text>
<text x="185" y="11.9">4</text>
<text x="235" y="11.9">5</text>
<text x="285" y="11.9">6</text>
<text x="14.1" y="22.5">GPIO1</text>
<text x="14.1" y="19.9">GPIO0</text>
<text x="27.5" y="19">1</text>
<text x="27.5" y="21.6">2</text>
<text x="39" y="22.5">Raspberry Pi</text>
<text x="60" y="21.6">39</text>
<text x="60" y="19">40</text>
<text x="14.1" y="27.6">GPIO2</text>
<text x="27.5" y="24.1">3</text>
<text x="27.5" y="26.7">4</text>
<text x="27.5" y="29.2">5</text>
<text x="60" y="29.2">36</text>
<text x="60" y="26.7">37</text>
<text x="60" y="24.1">38</text>
<text x="174.8" y="29.2">6</text>
<text x="10.4" y="35.9">A</text>
<text x="14.1" y="30.1">GPIO3</text>
<text x="14.1" y="32.6">GPIO4</text>
<text x="14.1" y="35.2">GPIO5</text>
<text x="27.5" y="31.7">6</text>
<text x="27.5" y="34.3">7</text>
<text x="60" y="34.3">34</text>
<text x="60" y="31.7">35</text>
<text x="174.8" y="31.7">1</text>
<text x="174.8" y="34.3">7</text>
<text x="184.5" y="31.7">11</text>
<text x="235.1" y="33.9">GPIO1</text>
<text x="285.4" y="35.9">A</text>
<text x="14.1" y="40.3">GPIO6</text>
<text x="27" y="41.9">10</text>
<text x="27.5" y="36.8">8</text>
<text x="27.5" y="39.4">9</text>
<text x="60" y="41.9">31</text>
<text x="60" y="39.4">32</text>
<text x="60" y="36.8">33</text>
<text x="174.8" y="36.8">2</text>
<text x="174.8" y="41.9">3</text>
<text x="174.8" y="39.4">8</text>
<text x="184.5" y="36.8">12</text>
<text x="184.5" y="41.9">13</text>
<text x="14.1" y="45.3">GPIO8</text>
<text x="14.1" y="47.9">GPIO9</text>
<text x="14.1" y="42.8">GPIO7</text>
<text x="27" y="44.4">11</text>
<text x="27" y="47">12</text>
<text x="60" y="47">29</text>
<text x="60" y="44.4">30</text>
<text x="174.8" y="47">4</text>
<text x="174.8" y="44.4">9</text>
<text x="184.5" y="47">14</text>
<text x="235.1" y="42.8">GPIO2</text>
<text x="13.1" y="53">GPIO10</text>
<text x="27" y="49.5">13</text>
<text x="27" y="52.1">14</text>
<text x="60" y="52.1">27</text>
<text x="60" y="49.5">28</text>
<text x="174.3" y="49.5">10</text>
<text x="174.8" y="52.1">5</text>
<text x="184.5" y="52.1">15</text>
<text x="235.1" y="51.7">GPIO0</text>
<text x="13.1" y="55.5">GPIO11</text>
<text x="13.1" y="58">GPIO12</text>
<text x="27" y="54.6">15</text>
<text x="27" y="57.1">16</text>
<text x="27" y="59.7">17</text>
<text x="60" y="59.7">24</text>
<text x="60" y="57.1">25</text>
<text x="60" y="54.6">26</text>
<text x="13.1" y="60.6">GPIO13</text>
<text x="13.1" y="65.7">GPIO14</text>
<text x="27" y="62.2">18</text>
<text x="27" y="64.8">19</text>
<text x="60" y="64.8">22</text>
<text x="60" y="62.2">23</text>
<text x="27" y="67.3">20</text>
<text x="60" y="67.3">21</text>
<text x="41.7" y="72.3" transform="rotate(-90 41.7 72.3)">41</text>
<text x="44.2" y="72.3" transform="rotate(-90 44.2 72.3)">42</text>
<text x="46.7" y="72.3" transform="rotate(-90 46.7 72.3)">43</text>
<text x="78.9" y="81.3">1</text>
<text x="78.9" y="83.8">2</text>
<text x="147.5" y="83.8">1</text>
<text x="252.2" y="79.6">GPIO11</text>
<text x="10.4" y="85.9">B</text>
<text x="78.9" y="86.4">3</text>
<text x="78.9" y="88.9">4</text>
<text x="147.5" y="86.4">2</text>
<text x="147.5" y="88.9">3</text>
<text x="252.2" y="89.8">GPIO12</text>
<text x="285.4" y="85.9">B</text>
<text x="147.5" y="91.4">4</text>
<text x="147.5" y="94">5</text>
<text x="147.5" y="96.5">6</text>
<text x="245.3" y="111.8">1</text>
<text x="254.2" y="111.8">2</text>
<text x="245.3" y="114.3">3</text>
<text x="245.3" y="116.8">5</text>
<text x="254.2" y="114.3">4</text>
<text x="254.2" y="116.8">6</text>
<text x="147.5" y="124.5">1</text>
<text x="147.5" y="127">2</text>
<text x="147.5" y="129.5">3</text>
<text x="10.4" y="135.9">C</text>
<text x="42.9" y="134.7" transform="rotate(-90 42.9 134.7)">1</text>
<text x="45.5" y="134.7" transform="rotate(-90 45.5 134.7)">2</text>
<text x="48" y="134.7" transform="rotate(-90 48 134.7)">3</text>
<text x="147.5" y="132.1">4</text>
<text x="147.5" y="134.6">5</text>
<text x="147.5" y="137.2">6</text>
<text x="285.4" y="135.9">C</text>
<text x="51.6" y="148.6">6</text>
<text x="64.3" y="148.6">5</text>
<text x="51.6" y="153.7">2</text>
<text x="51.6" y="151.1">4</text>
<text x="64.3" y="153.7">1</text>
<text x="64.3" y="151.1">3</text>
<text x="58.2" y="156.1" transform="rotate(-90 58.2 156.1)">7</text>
<text x="10.4" y="185.9">D</text>
<text x="285.4" y="185.9">D</text>
<text x="35" y="199.9">1</text>
<text x="85" y="199.9">2</text>
<text x="135" y="199.9">3</text>
<text x="185" y="199.9">4</text>
<text x="235" y="199.9">5</text>
<text x="285" y="199.9">6</text>
</g>
<g font-size="1.8" fill="#008484">
<text x="43.3" y="14.9">U1</text>
<text x="76.3" y="17.4">D1</text>
<text x="86.4" y="16.9">+5V</text>
<text x="278.7" y="15.6">+3.3V</text>
<text x="30.2" y="19.9">GPIO0</text>
<text x="30.2" y="22.5">GPIO1</text>
<text x="53.8" y="19.9">VBUS</text>
<text x="53.9" y="22.5">VSYS</text>
<text x="74.4" y="20">1N5817</text>
<text x="168.9" y="23.1">DB15_Female_HighDensity</text>
<text x="179.4" y="20.8">J3</text>
<text x="251.6" y="22.5">R1</text>
<text x="264.8" y="21.9">LED</text>
<text x="265.4" y="19.6">D4</text>
<text x="30.2" y="25">GND</text>
<text x="30.2" y="27.6">GPIO2</text>
<text x="42.6" y="27.6">Pico</text>
<text x="52.1" y="27.6">3V3_EN</text>
<text x="54.7" y="25">GND</text>
<text x="85.7" y="25.7">+3.3V</text>
<text x="165.7" y="25.7">+3.3V</text>
<text x="239.2" y="29.5">GND</text>
<text x="250.6" y="25.1">220R</text>
<text x="265.4" y="28.4">D5</text>
<text x="30.2" y="30.1">GPIO3</text>
<text x="30.2" y="32.6">GPIO4</text>
<text x="30.2" y="35.2">GPIO5</text>
<text x="46.5" y="35.2">GPIO28_ADC2</text>
<text x="49.1" y="32.6">ADC_VREF</text>
<text x="55.5" y="30.1">3V3</text>
<text x="153.8" y="35.2">R6</text>
<text x="153.8" y="30.1">R5</text>
<text x="154.3" y="32.7">R</text>
<text x="250.6" y="34">220R</text>
<text x="251.6" y="31.4">R4</text>
<text x="264.8" y="30.8">LED</text>
<text x="30.2" y="37.7">GND</text>
<text x="30.2" y="40.3">GPIO6</text>
<text x="46.5" y="40.3">GPIO27_ADC1</text>
<text x="53.5" y="37.7">AGND</text>
<text x="153.8" y="40.3">R7</text>
<text x="154.3" y="37.8">R</text>
<text x="251.6" y="40.3">R3</text>
<text x="264.8" y="39.6">LED</text>
<text x="265.4" y="37.3">D6</text>
<text x="30.2" y="42.8">GPIO7</text>
<text x="30.2" y="45.3">GPIO8</text>
<text x="30.2" y="47.9">GPIO9</text>
<text x="46.5" y="42.8">GPIO26_ADC0</text>
<text x="52.3" y="47.9">GPIO22</text>
<text x="54.8" y="45.3">RUN</text>
<text x="154.3" y="42.8">R</text>
<text x="250.6" y="42.8">220R</text>
<text x="265.4" y="46.2">D7</text>
<text x="30.2" y="50.4">GND</text>
<text x="30.2" y="53">GPIO10</text>
<text x="52.3" y="53">GPIO21</text>
<text x="54.7" y="50.4">GND</text>
<text x="250.6" y="51.7">220R</text>
<text x="251.6" y="49.2">R2</text>
<text x="264.8" y="48.5">LED</text>
<text x="30.2" y="55.5">GPIO11</text>
<text x="30.2" y="58">GPIO12</text>
<text x="52.3" y="58">GPIO19</text>
<text x="52.3" y="55.5">GPIO20</text>
<text x="30.2" y="60.6">GPIO13</text>
<text x="30.2" y="63.1">GND</text>
<text x="30.2" y="65.7">GPIO14</text>
<text x="52.3" y="65.7">GPIO17</text>
<text x="52.3" y="60.6">GPIO18</text>
<text x="54.7" y="63.1">GND</text>
<text x="237.2" y="64.6">SW_Push</text>
<text x="239.4" y="62.3">SW3</text>
<text x="30.2" y="68.2">GPIO15</text>
<text x="42.5" y="69.1" transform="rotate(-90 42.5 69.1)">SWCLK</text>
<text x="45.1" y="69.1" transform="rotate(-90 45.1 69.1)">GND</text>
<text x="47.6" y="69.1" transform="rotate(-90 47.6 69.1)">SWDIO</text>
<text x="52.3" y="68.2">GPIO16</text>
<text x="22" y="76.4">GND</text>
<text x="62.7" y="76.4">GND</text>
<text x="140.3" y="76.5">+3.3V</text>
<text x="168.4" y="72.6">GND</text>
<text x="237.2" y="74.7">SW_Push</text>
<text x="239.4" y="72.4">SW2</text>
<text x="42.4" y="79">GND</text>
<text x="239.4" y="82.6">SW1</text>
<text x="84.9" y="85">J16</text>
<text x="85.2" y="87.3">Conn_01x04</text>
<text x="237.2" y="84.9">SW_Push</text>
<text x="73.1" y="94.2">GND</text>
<text x="153.4" y="90">J2</text>
<text x="153.8" y="92.3">Conn_01x06</text>
<text x="226.5" y="98">GND</text>
<text x="140.4" y="105.7">GND</text>
<text x="248.7" y="107.2">J15</text>
<text x="266.3" y="107.6">R12</text>
<text x="273.6" y="103.2">+3.3V</text>
<text x="240.1" y="109.5">Conn_02x03_Odd_Even</text>
<text x="266.3" y="112.7">R13</text>
<text x="266.5" y="110.2">10k</text>
<text x="266.3" y="117.8">R14</text>
<text x="266.5" y="115.2">10k</text>
<text x="126.4" y="123.4">GND</text>
<text x="266.5" y="120.3">10k</text>
<text x="34.3" y="131.2">+5V</text>
<text x="78.1" y="131.2">+3.3V</text>
<text x="126.3" y="126.1">+3.3V</text>
<text x="153.4" y="130.7">J14</text>
<text x="50.7" y="132.5">J4</text>
<text x="51.1" y="134.8">Conn_01x03</text>
<text x="153.8" y="133">Conn_01x06</text>
<text x="57.5" y="143.6">J5</text>
<text x="74.4" y="143.3">R9</text>
<text x="82.1" y="143.3">R10</text>
<text x="49.7" y="145.9">Mini-DIN_6pins_ver2</text>
<text x="74.5" y="145.6">10k</text>
<text x="82.1" y="145.6">10k</text>
<text x="74.6" y="158.5">D2</text>
<text x="74.7" y="160.8">3V3</text>
<text x="82.2" y="158.5">D3</text>
<text x="82.3" y="160.8">3V3</text>
<text x="78.2" y="171.7">GND</text>
</g>
<g font-size="1.8" fill="#0000c2">
<text x="92.7" y="15.1">5V power can come from USB (VBUS) to VSYS</text>
<text x="92.7" y="17.2">via diode on Pi module or from NASCOM via</text>
<text x="92.7" y="19.2">keyboard connector and this diode or from</text>
<text x="92.7" y="21.3">Gemini via parallel keyboard connector and this</text>
<text x="92.7" y="23.3">diode or from Gemini via serial keyboard</text>
<text x="92.7" y="29.2">SOURCE of 3V3 for board</text>
<text x="92.7" y="25.4">connector 12V, local 5V regulator and this diode.</text>
<text x="271.8" y="24.1">POWER</text>
<text x="271.8" y="33">SDACTIVE</text>
<text x="100.3" y="40.1">REV A ECO: Wire from D1</text>
<text x="271.8" y="41.9">HALT</text>
<text x="100.3" y="42.2">to pin 2 of J4 as indicated by</text>
<text x="100.3" y="44.4">dotted line</text>
<text x="271.8" y="50.8">DRIVE</text>
<text x="160.3" y="59.7">VSYNC</text>
<text x="160.2" y="62.2">HSYNC</text>
<text x="251.5" y="71.6">&quot;RESET&quot; This duplicates</text>
<text x="251.5" y="73.7">the in-board reset button</text>
<text x="146" y="81.3">uSDcard breakout board</text>
<text x="251.5" y="82.5">&quot;WARM RESET&quot;</text>
<text x="135.9" y="88.9">SDDO</text>
<text x="135.9" y="86.4">SDCS</text>
<text x="135.9" y="94">SDDI</text>
<text x="135.9" y="91.4">SDCLK</text>
<text x="251.5" y="92.7">&quot;NMI&quot;</text>
<text x="17.8" y="101">Not pinned out:</text>
<text x="17.8" y="103">GPIO29 IN</text>
<text x="17.8" y="105.1">GPIO25 OUT user LED</text>
<text x="17.8" y="107.2">GPIO24 IN</text>
<text x="29.4" y="103">Used in ADC mode (ADC3) to measure VSYS/3</text>
<text x="29.4" y="107.2">VBUS sense (high if VBUS present)</text>
<text x="17.8" y="109.2">GPIO23 OUT Controls on-board SMPS power-save pin</text>
<text x="234.9" y="111.8">MODE2</text>
<text x="234.9" y="114.3">MODE1</text>
<text x="234.9" y="116.8">MODE0</text>
<text x="139.7" y="124.5">GND</text>
<text x="141" y="121.9">Serial2USB breakout board</text>
<text x="227.3" y="121.6">Usually OUTPUTS these are</text>
<text x="227.3" y="123.7">sampled after reset to select</text>
<text x="227.3" y="125.7">software operating mode.</text>
<text x="139.7" y="129.5">VCC</text>
<text x="139.7" y="127">CTS</text>
<text x="215.9" y="128.9">MODE0 (no jumpers) -- NASCOM keyboard</text>
<text x="215.9" y="131">MODE1 (jump 5-6) -- Gemini serial keyboard</text>
<text x="139.7" y="137.2">DTR</text>
<text x="139.7" y="134.6">RXD</text>
<text x="139.7" y="132.1">TXD</text>
<text x="215.9" y="133">MODE2 (jump 3-4) -- Gemini parallel keyboard, -ve strobe</text>
<text x="215.9" y="135.1">MODE3 (jump 5-6, 3-4) -- Gemini parallel keyboard, +ve strobe</text>
<text x="215.9" y="137.2">MODE4 -7 -- RESERVED</text>
<text x="82.5" y="149.9">CLK</text>
<text x="125.7" y="144.5">TODO find out which of TXD/RXD is in and which is</text>
<text x="125.7" y="146.5">out on these modules. Set the GPIO order to match</text>
<text x="125.7" y="148.6">the &quot;Normal&quot; order on the Pi Pico.. refer to SDK</text>
<text x="82.5" y="152.4">DAT</text>
<text x="25.4" y="160.2">PS/2 Keyboard. For 5V operation link</text>
<text x="25.4" y="162.2">pins 1-2 and fit Zener diodes. For 3V3</text>
<text x="25.4" y="164.3">operation link pins 2-3 (Zener diodes</text>
<text x="25.4" y="166.4">are optional in this case)</text>
</g>
<g font-size="1.8">
<text x="68.6" y="21.6">VSYS</text>
<text x="68.6" y="34.3">GPIO28</text>
<text x="139.6" y="31.7">GPIO21</text>
<text x="160" y="31.7">VID_R</text>
<text x="68.6" y="41.9">GPIO26</text>
<text x="68.6" y="39.4">GPIO27</text>
<text x="160" y="41.9">VID_B</text>
<text x="160" y="36.8">VID_G</text>
<text x="68.6" y="47">GPIO22</text>
<text x="68.6" y="44.4">PICO_RESET_N</text>
<text x="68.6" y="52.1">GPIO21</text>
<text x="68.6" y="59.7">GPIO18</text>
<text x="68.6" y="57.1">GPIO19</text>
<text x="68.6" y="54.6">GPIO20</text>
<text x="139.6" y="59.7">GPIO26</text>
<text x="68.6" y="64.8">GPIO17</text>
<text x="139.6" y="62.2">GPIO22</text>
<text x="13.9" y="67.3">GPIO15</text>
<text x="68.6" y="67.3">GPIO16</text>
<text x="251.5" y="68.6">PICO_RESET_N</text>
<text x="58.4" y="81.3">SWCLK</text>
<text x="58.4" y="86.4">SWDIO</text>
<text x="124.4" y="86.4">GPIO17</text>
<text x="124.4" y="88.9">GPIO18</text>
<text x="124.4" y="91.4">GPIO19</text>
<text x="124.4" y="94">GPIO20</text>
<text x="227.3" y="111.8">GPIO26</text>
<text x="227.3" y="116.8">GPIO21</text>
<text x="227.3" y="114.3">GPIO22</text>
<text x="126.9" y="132.1">GPIO27</text>
<text x="126.9" y="134.6">GPIO28</text>
<text x="88.9" y="149.9">GPIO15</text>
<text x="88.9" y="152.4">GPIO16</text>
<text x="231.1" y="158.9">Sheet: nascom_kbd_2</text>
<text x="231.1" y="164.2">File: nascom_kbd_2.sch</text>
</g>
</svg>
